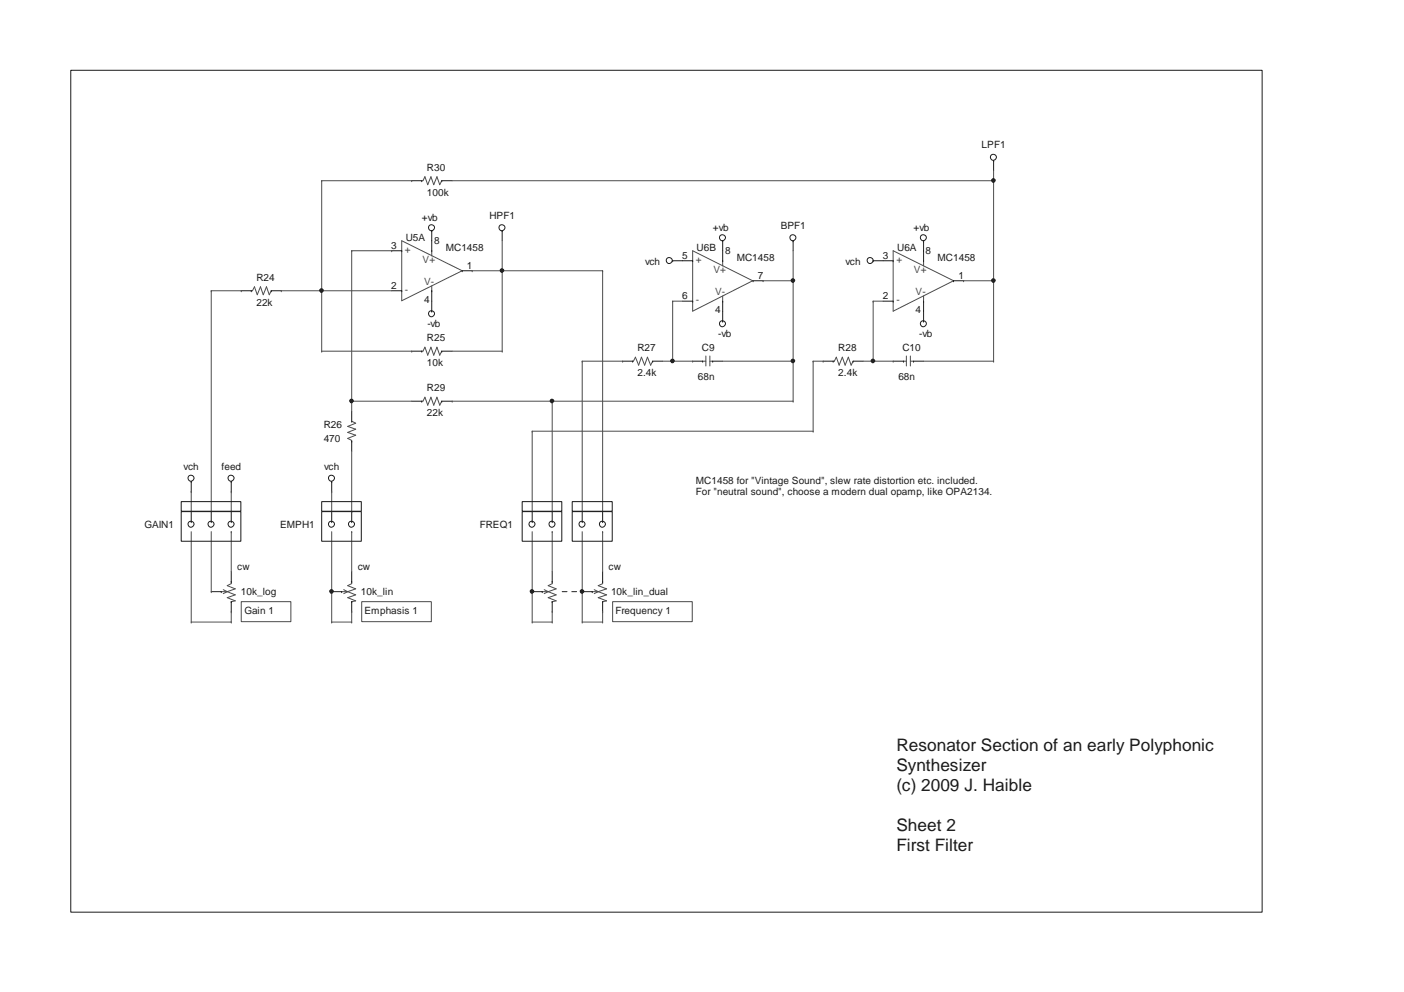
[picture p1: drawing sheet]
<svg xmlns="http://www.w3.org/2000/svg" width="297mm" height="210mm" viewBox="0 0 297 210" stroke-linecap="round" stroke-linejoin="round" font-family="sans-serif">
<g fill="none" stroke="#1b1b1b" stroke-width=".21">
<path d="M15 14.9h252v178.1h-252zM87.1 38.2h2.1M89.2 38.2h.1M93.5 38.2h.1M93.5 38.2h2.2M82.9 53.1h2.1M85 53.1h.1M91.3 53.1h.1M91.3 50.9v2.2M97.8 57.3h.1M97.8 57.3h2.1M144.4 55.2h2.1"/>
<path d="M146.5 55.2h.1M152.9 55.2h.1M152.9 53.1v2.1M159.3 59.4h.1M159.3 59.4h2.1M186.8 55.2h2.2M189 55.2h.1M195.4 55.2h.1M195.4 53.1v2.1M201.7 59.4h.1M201.7 59.4h2.2M51 61.5h2.2"/>
<path d="M53.2 61.5h.1M57.4 61.5h.1M57.4 61.5h2.1M82.9 61.5h2.1M85 61.5h.1M87.1 74.3h2.1M89.2 74.3h.1M91.3 61.5h.1M91.3 61.5v2.2M93.5 74.3h.1M93.5 74.3h2.2M131.7 76.4h2.1"/>
<path d="M133.8 76.4h.1M138.1 76.4h.1M138.1 76.4h2.1M144.4 63.7h2.1M146.5 63.7h.1M146.5 76.4h2.2M148.7 76.4h.1M150.8 76.4h.1M150.8 76.4h2.1M152.9 63.7h.1M152.9 63.7v2.1M174.1 76.4h2.2"/>
<path d="M176.3 76.4h.1M180.5 76.4h.1M180.5 76.4h2.1M186.8 63.7h2.2M189 63.7h.1M189 76.4h2.2M191.2 76.4h.1M193.3 76.4h.1M193.3 76.4h2.1M195.4 63.7h.1M195.4 63.7v2.1M74.4 89.1h.1"/>
<path d="M74.4 93.4h.1M74.4 87v2.1M74.4 93.4v2.1M87.1 84.9h2.1M89.2 84.9h.1M93.5 84.9h.1M93.5 84.9h2.2M44.7 125.2h2.1M46.8 125.2h.1M48.9 127.3h.1M48.9 123.1h.1M48.9 121v2.1"/>
<path d="M48.9 127.3v2.1M70.2 125.2h2.1M72.3 125.2h.1M74.4 127.3h.1M74.4 123.1h.1M74.4 121v2.1M74.4 127.3v2.1M112.6 125.2h2.1M114.7 125.2h.1M116.8 127.3h.1M116.8 123.1h.1M116.8 121v2.1"/>
<path d="M116.8 127.3v2.1M123.2 125.2h2.1M125.3 125.2h.1M127.5 127.3h.1M127.5 123.1h.1M127.5 121v2.1M127.5 127.3v2.1"/>
<circle cx="40.4" cy="110.9" r=".64"/>
</g>
<g fill="none" stroke="#4b4b4b" stroke-width=".21">
<path d="M89.2 38.2h.3l.4-.8 .6 1.7 .7-1.7 .6 1.7 .6-1.7 .6 1.7 .5-.9M85 50.9l12.8 6.4-12.8 6.3zM91.3 53.1v1.1M146.5 53.1l12.7 6.3-12.7 6.4zM152.9 55.2v1.1M189 53.1l12.7 6.3-12.7 6.4zM195.4 55.2v1.1M53.2 61.5h.2l.4-.8 .6 1.7 .7-1.7 .6 1.7 .7-1.7 .6 1.7 .4-.9M89.2 74.3h.3l.4-.8 .6 1.7 .7-1.7 .6 1.7 .6-1.7 .6 1.7 .5-.9M91.3 60.5v1M133.8 76.4h.2l.4-.8 .7 1.7 .6-1.7 .7 1.7 .6-1.7 .7 1.7 .4-.9M148.7 76.4h.6"/>
<path d="M149.3 75.3v2.1M150.2 76.4h.6M150.2 75.3v2.1M152.9 62.6v1M176.3 76.4h.2l.4-.8 .6 1.7 .7-1.7 .6 1.7 .7-1.7 .6 1.7 .4-.9M191.1 76.4h.7M191.8 75.3v2.1M192.6 76.4h.7M192.6 75.3v2.1M195.4 62.6v1M74.4 89.1l.9 .4-1.7 .7 1.7 .6-1.7 .7 1.7 .6-1.7 .7 .8 .4v.2M89.2 84.9h.3l.4-.9 .6 1.7 .7-1.7 .6 1.7 .6-1.7 .6 1.7 .5-.8"/>
<path d="M46.8 125.2h1.3M47.2 124.8l.9 .4M48.1 125.2l1.7 .7-1.7 .6 1.7 .6-.9 .2M48.1 125.2l-.9 .4M48.9 123.1v.4l-.8 .4 1.7 .7-1.7 .6M72.3 125.2h1.3M72.7 124.8l.9 .4M73.6 125.2l1.7 .7-1.7 .6 1.7 .6-.9 .2M73.6 125.2l-.9 .4M74.4 123.1v.4l-.8 .4 1.7 .7-1.7 .6M114.7 125.2h1.3M115.1 124.8l.9 .4"/>
<path d="M116 125.2l1.7 .7-1.7 .6 1.7 .6-.9 .2M116 125.2l-.9 .4M116.8 123.1v.4l-.8 .4 1.7 .7-1.7 .6M125.3 125.2h1.3M125.7 124.8l.9 .4M126.6 125.2l1.7 .7-1.7 .6 1.7 .6-.8 .2M126.6 125.2l-.9 .4M127.5 123.1v.4l-.9 .4 1.7 .7-1.7 .6"/>
</g>
<path d="M40.5 110.4v.1z" fill="#1b1b1b"/>
<g fill="none" stroke="#1b1b1b" stroke-width=".21">
<path d="M40.5 110.4h.1M40.5 108.3v2.1"/>
<circle cx="40.4" cy="101.2" r=".64"/>
</g>
<path d="M40.5 101.9v.1z" fill="#1b1b1b"/>
<g fill="none" stroke="#1b1b1b" stroke-width=".21">
<path d="M40.5 101.9h.1M40.5 101.9v2.1"/>
<circle cx="48.9" cy="110.9" r=".64"/>
</g>
<path d="M48.9 110.4l.1 .1z" fill="#1b1b1b"/>
<g fill="none" stroke="#1b1b1b" stroke-width=".21">
<path d="M48.9 110.4h.1M48.9 108.3v2.1"/>
<circle cx="48.9" cy="101.2" r=".64"/>
</g>
<path d="M48.9 101.9l.1 .1z" fill="#1b1b1b"/>
<g fill="none" stroke="#1b1b1b" stroke-width=".21">
<path d="M48.9 101.9h.1M48.9 101.9v2.1"/>
<circle cx="70.1" cy="110.9" r=".64"/>
</g>
<path d="M70.2 110.4l.1 .1z" fill="#1b1b1b"/>
<g fill="none" stroke="#1b1b1b" stroke-width=".21">
<path d="M70.2 110.4h.1M70.2 108.3v2.1"/>
<circle cx="70.1" cy="101.2" r=".64"/>
</g>
<path d="M70.2 101.9l.1 .1z" fill="#1b1b1b"/>
<g fill="none" stroke="#1b1b1b" stroke-width=".21">
<path d="M70.2 101.9h.1M70.2 101.9v2.1"/>
<circle cx="91.3" cy="48.2" r=".64"/>
</g>
<path d="M91.3 48.8l.1 .1z" fill="#1b1b1b"/>
<g fill="none" stroke="#1b1b1b" stroke-width=".21">
<path d="M91.3 48.8h.1M91.3 48.8v2.1"/>
<circle cx="91.3" cy="66.4" r=".64"/>
</g>
<path d="M91.3 65.8l.1 .1z" fill="#1b1b1b"/>
<g fill="none" stroke="#1b1b1b" stroke-width=".21">
<path d="M91.3 65.8h.1M91.3 63.7v2.1"/>
<circle cx="44.6" cy="110.9" r=".64"/>
</g>
<path d="M44.7 110.4l.1 .1z" fill="#1b1b1b"/>
<g fill="none" stroke="#1b1b1b" stroke-width=".21">
<path d="M44.7 110.4h.1M44.7 108.3v2.1"/>
<circle cx="74.4" cy="110.9" r=".64"/>
</g>
<path d="M74.4 110.4l.1 .1z" fill="#1b1b1b"/>
<g fill="none" stroke="#1b1b1b" stroke-width=".21">
<path d="M74.4 110.4h.1M74.4 108.3v2.1"/>
<circle cx="127.4" cy="110.9" r=".64"/>
</g>
<path d="M127.5 110.4l.1 .1z" fill="#1b1b1b"/>
<g fill="none" stroke="#1b1b1b" stroke-width=".21">
<path d="M127.5 110.4h.1M127.5 108.3v2.1"/>
<circle cx="123.1" cy="110.9" r=".64"/>
</g>
<path d="M123.2 110.4l.1 .1z" fill="#1b1b1b"/>
<g fill="none" stroke="#1b1b1b" stroke-width=".21">
<path d="M123.2 110.4h.1M123.2 108.3v2.1"/>
<circle cx="152.8" cy="50.3" r=".64"/>
</g>
<path d="M152.9 50.9l.1 .1z" fill="#1b1b1b"/>
<g fill="none" stroke="#1b1b1b" stroke-width=".21">
<path d="M152.9 50.9h.1M152.9 50.9v2.2"/>
<circle cx="152.8" cy="68.5" r=".64"/>
</g>
<path d="M152.9 68h.1z" fill="#1b1b1b"/>
<g fill="none" stroke="#1b1b1b" stroke-width=".21">
<path d="M152.9 68h.1M152.9 65.8v2.2"/>
<circle cx="141.6" cy="55.1" r=".64"/>
</g>
<path d="M142.3 55.2l.1 .1z" fill="#1b1b1b"/>
<g fill="none" stroke="#1b1b1b" stroke-width=".21">
<path d="M142.3 55.2h.1M142.3 55.2h2.1"/>
<circle cx="116.8" cy="110.9" r=".64"/>
</g>
<path d="M116.8 110.4l.1 .1z" fill="#1b1b1b"/>
<g fill="none" stroke="#1b1b1b" stroke-width=".21">
<path d="M116.8 110.4h.1M116.8 108.3v2.1"/>
<circle cx="195.4" cy="50.3" r=".64"/>
</g>
<path d="M195.4 50.9l.1 .1z" fill="#1b1b1b"/>
<g fill="none" stroke="#1b1b1b" stroke-width=".21">
<path d="M195.4 50.9h.1M195.4 50.9v2.2"/>
<circle cx="195.4" cy="68.5" r=".64"/>
</g>
<path d="M195.4 68h.1z" fill="#1b1b1b"/>
<g fill="none" stroke="#1b1b1b" stroke-width=".21">
<path d="M195.4 68h.1M195.4 65.8v2.2"/>
<circle cx="184.1" cy="55.1" r=".64"/>
</g>
<path d="M184.7 55.2l.1 .1z" fill="#1b1b1b"/>
<g fill="none" stroke="#1b1b1b" stroke-width=".21">
<path d="M184.7 55.2h.1M184.7 55.2h2.1"/>
<circle cx="106.2" cy="48.2" r=".64"/>
</g>
<path d="M106.2 48.8l.1 .1z" fill="#1b1b1b"/>
<g fill="none" stroke="#1b1b1b" stroke-width=".21">
<path d="M106.2 48.8h.1M106.2 48.8v2.1"/>
<circle cx="167.8" cy="50.3" r=".64"/>
</g>
<path d="M167.8 50.9l.1 .1z" fill="#1b1b1b"/>
<g fill="none" stroke="#1b1b1b" stroke-width=".21">
<path d="M167.8 50.9h.1M167.8 50.9v2.2"/>
<circle cx="210.2" cy="33.3" r=".64"/>
</g>
<path d="M210.2 34l.1 .1z" fill="#1b1b1b"/>
<g fill="none" stroke="#1b1b1b" stroke-width=".21">
<path d="M210.2 34h.1M210.2 34v2.1"/>
<circle cx="112.5" cy="110.9" r=".64"/>
</g>
<path d="M112.6 110.4l.1 .1z" fill="#1b1b1b"/>
<path d="M112.6 110.4h.1M112.6 108.3v2.1" fill="none" stroke="#1b1b1b" stroke-width=".21"/>
<g fill="none" stroke="#4b4b4b" stroke-width=".21">
<path d="M68.1 38.2h.1M68.1 38.2v36.1M68.1 38.2h19M87.1 38.2h.1M95.7 38.2h114.5M210.2 38.2h.1M210.2 36.1v40.3M74.4 53.1h.1M74.4 53.1v33.9M74.4 53.1h8.5M82.9 53.1h.1M99.9 57.3h.1"/>
<path d="M99.9 57.3h27.6M106.2 57.3h.1M106.2 50.9v23.4M127.5 57.3h.1M127.5 57.3v51M161.4 59.4h.1M161.4 59.4h6.4M167.8 59.4h.1M167.8 53.1v31.8M203.9 59.4h.1M203.9 59.4h6.3M210.2 59.4h.1"/>
<path d="M44.7 61.5h.1M44.7 61.5v46.8M44.7 61.5h6.3M51 61.5h.1M59.5 61.5h.1M59.5 61.5h23.4M68.1 61.5h.1M68.1 74.3h.1M68.1 74.3h19M87.1 74.3h.1M95.7 74.3h10.5M106.2 74.3h.1"/>
<path d="M123.2 76.4h.1M123.2 76.4v31.9M123.2 76.4h8.5M131.7 76.4h.1M140.2 76.4h6.3M142.3 76.4h.1M142.3 63.7h.1M142.3 63.7v12.7M142.3 63.7h2.1M146.5 76.4h.1M152.9 76.4h14.9M167.8 76.4h.1"/>
<path d="M172 76.4h.1M172 76.4h2.1M172 76.4v14.8M174.1 76.4h.1M182.6 76.4h6.4M184.7 76.4h.1M184.7 63.7h.1M184.7 63.7h2.1M184.7 63.7v12.7M189 76.4h.1M195.4 76.4h14.8M210.2 76.4h.1"/>
<path d="M74.4 84.9h.1M74.4 95.5v12.8M74.4 84.9h12.7M95.7 84.9h.1M95.7 84.9h72.1M112.6 91.2h.1M112.6 91.2v17.1M112.6 91.2h59.4M116.8 84.9h.1M116.8 84.9v23.4M167.8 84.9h.1M172 91.2h.1"/>
<path d="M40.5 104h.1M40.5 104v4.3M40.5 112.5v19.1M44.7 112.5v12.7M48.9 104h.1M48.9 112.5h.1M48.9 104v4.3M48.9 112.5v8.5M70.2 104h.1M70.2 104v4.3M70.2 112.5v19.1M74.4 112.5h.1"/>
<path d="M74.4 108.3h.1M74.4 112.5v8.5M112.6 112.5v19.1M116.8 112.5h.1M116.8 112.5v8.5M123.2 112.5v19.1M127.5 112.5h.1M127.5 112.5v8.5M40.5 131.6h.1M40.5 131.6h8.4M44.7 125.2h.1M48.9 129.4h.1"/>
<path d="M48.9 131.6h.1M48.9 129.4v2.2M70.2 131.6h.1M70.2 125.2h.1M70.2 131.6h4.2M74.4 131.6h.1M74.4 129.4h.1M74.4 129.4v2.2M112.6 125.2h.1M112.6 131.6h.1M112.6 131.6h4.2M116.8 129.4h.1"/>
<path d="M116.8 131.6h.1M116.8 129.4v2.2M123.2 125.2h.1M123.2 131.6h.1M123.2 131.6h4.3M127.5 129.4h.1M127.5 131.6h.1M127.5 129.4v2.2"/>
</g>
<circle cx="70.1" cy="125.1" r=".38" fill="#1b1b1b"/>
<circle cx="70.1" cy="125.1" r=".38" fill="none" stroke="#1b1b1b" stroke-width=".21"/>
<circle cx="112.6" cy="125.1" r=".38" fill="#1b1b1b"/>
<circle cx="112.6" cy="125.1" r=".38" fill="none" stroke="#1b1b1b" stroke-width=".21"/>
<circle cx="123.1" cy="125.1" r=".38" fill="#1b1b1b"/>
<circle cx="123.1" cy="125.1" r=".38" fill="none" stroke="#1b1b1b" stroke-width=".21"/>
<circle cx="142.3" cy="76.4" r=".38" fill="#1b1b1b"/>
<circle cx="142.3" cy="76.4" r=".38" fill="none" stroke="#1b1b1b" stroke-width=".21"/>
<circle cx="74.4" cy="84.8" r=".38" fill="#1b1b1b"/>
<circle cx="74.4" cy="84.8" r=".38" fill="none" stroke="#1b1b1b" stroke-width=".21"/>
<circle cx="116.8" cy="84.8" r=".38" fill="#1b1b1b"/>
<circle cx="116.8" cy="84.8" r=".38" fill="none" stroke="#1b1b1b" stroke-width=".21"/>
<circle cx="184.7" cy="76.4" r=".38" fill="#1b1b1b"/>
<circle cx="184.7" cy="76.4" r=".38" fill="none" stroke="#1b1b1b" stroke-width=".21"/>
<circle cx="167.8" cy="76.4" r=".38" fill="#1b1b1b"/>
<circle cx="167.8" cy="76.4" r=".38" fill="none" stroke="#1b1b1b" stroke-width=".21"/>
<circle cx="68" cy="61.5" r=".38" fill="#1b1b1b"/>
<circle cx="68" cy="61.5" r=".38" fill="none" stroke="#1b1b1b" stroke-width=".21"/>
<circle cx="106.2" cy="57.2" r=".38" fill="#1b1b1b"/>
<circle cx="106.2" cy="57.2" r=".38" fill="none" stroke="#1b1b1b" stroke-width=".21"/>
<circle cx="210.2" cy="59.4" r=".38" fill="#1b1b1b"/>
<circle cx="210.2" cy="59.4" r=".38" fill="none" stroke="#1b1b1b" stroke-width=".21"/>
<circle cx="167.8" cy="59.4" r=".38" fill="#1b1b1b"/>
<circle cx="167.8" cy="59.4" r=".38" fill="none" stroke="#1b1b1b" stroke-width=".21"/>
<circle cx="210.2" cy="38.2" r=".38" fill="#1b1b1b"/>
<g fill="none" stroke="#1b1b1b" stroke-width=".21">
<path d="M38.3 108.3h12.7v6.2h-12.7zM38.3 106.1h12.7v2.1h-12.7zM68.1 108.3h8.3v6.2h-8.3zM68.1 106.1h8.3v2.1h-8.3zM110.5 108.3h8.4v6.2h-8.4zM110.5 106.1h8.4v2.1h-8.4zM121.1 108.3h8.4v6.2h-8.4zM121.1 106.1h8.4v2.1h-8.4z"/>
<circle cx="210.2" cy="38.2" r=".38"/>
</g>
<path d="M51 127.3h10.5v4.2h-10.5zM76.5 127.3h14.8v4.2h-14.8zM129.6 127.3h16.9v4.2h-16.9z" fill="none" stroke="#4b4b4b" stroke-width=".21"/>
<path d="M118.9 125.2h4.3" fill="none" stroke="#1b1b1b" stroke-width=".21" stroke-dasharray="1 1 1 1 1 1 1 1"/>
<g font-size="3.6" fill="#1b1b1b">
<text x="189.6" y="158.9">Resonator Section of an early Polyphonic</text>
<text x="189.6" y="163.1">Synthesizer</text>
<text x="189.6" y="167.4">(c) 2009 J. Haible</text>
<text x="189.6" y="175.8">Sheet 2</text>
<text x="189.6" y="180.1">First Filter</text>
</g>
<g font-size="2.1" fill="#1b1b1b">
<text x="207.7" y="31.4">LPF1</text>
<text x="90.3" y="36.1">R30</text>
<text x="90.3" y="41.4">100k</text>
<text x="89.2" y="46.7">+vb</text>
<text x="103.5" y="46.3">HPF1</text>
<text x="82.8" y="52.6">3</text>
<text x="85.8" y="50.9">U5A</text>
<text x="91.8" y="51.6">8</text>
<text x="94.3" y="53.1">MC1458</text>
<text x="147.4" y="53.1">U6B</text>
<text x="150.8" y="48.8">+vb</text>
<text x="153.4" y="53.7">8</text>
<text x="165.2" y="48.4">BPF1</text>
<text x="189.8" y="53.1">U6A</text>
<text x="193.3" y="48.8">+vb</text>
<text x="195.8" y="53.7">8</text>
<text x="54.3" y="59.4">R24</text>
<text x="98.8" y="56.9">1</text>
<text x="136.5" y="56">vch</text>
<text x="144.3" y="54.8">5</text>
<text x="155.9" y="55.2">MC1458</text>
<text x="160.3" y="59">7</text>
<text x="178.9" y="56">vch</text>
<text x="186.8" y="54.8">3</text>
<text x="198.4" y="55.2">MC1458</text>
<text x="202.8" y="59">1</text>
<text x="54.3" y="64.7">22k</text>
<text x="82.8" y="61.1">2</text>
<text x="89.7" y="64.1">4</text>
<text x="144.3" y="63.2">6</text>
<text x="186.8" y="63.2">2</text>
<text x="90.4" y="69.2">-vb</text>
<text x="151.3" y="66.3">4</text>
<text x="152" y="71.3">-vb</text>
<text x="193.7" y="66.3">4</text>
<text x="194.5" y="71.3">-vb</text>
<text x="90.3" y="72.2">R25</text>
<text x="90.3" y="77.4">10k</text>
<text x="134.9" y="74.3">R27</text>
<text x="148.5" y="74.3">C9</text>
<text x="177.4" y="74.3">R28</text>
<text x="190.9" y="74.3">C10</text>
<text x="90.3" y="82.8">R29</text>
<text x="134.9" y="79.6">2.4k</text>
<text x="147.6" y="80.4">68n</text>
<text x="177.4" y="79.6">2.4k</text>
<text x="190.1" y="80.4">68n</text>
<text x="90.3" y="88.1">22k</text>
<text x="68.5" y="90.6">R26</text>
<text x="68.5" y="93.6">470</text>
<text x="38.8" y="99.4">vch</text>
<text x="46.9" y="99.4">feed</text>
<text x="68.6" y="99.4">vch</text>
<text x="147.2" y="102.3">MC1458 for &quot;Vintage Sound&quot;, slew rate distortion etc. included.</text>
<text x="147.2" y="104.7">For &quot;neutral sound&quot;, choose a modern dual opamp, like OPA2134.</text>
<text x="30.6" y="111.6">GAIN1</text>
<text x="59.3" y="111.6">EMPH1</text>
<text x="101.5" y="111.6">FREQ1</text>
<text x="50.2" y="120.5">cw</text>
<text x="51" y="125.9">10k_log</text>
<text x="75.7" y="120.5">cw</text>
<text x="76.4" y="125.9">10k_lin</text>
<text x="128.8" y="120.5">cw</text>
<text x="129.3" y="125.9">10k_lin_dual</text>
<text x="51.7" y="129.9">Gain 1</text>
<text x="77.1" y="129.9">Emphasis 1</text>
<text x="130.2" y="129.9">Frequency 1</text>
</g>
<g font-size="2.1" fill="#4b4b4b">
<text x="85.7" y="53.5">+</text>
<text x="89.4" y="55.6">V+</text>
<text x="147.2" y="55.6">+</text>
<text x="150.9" y="57.7">V+</text>
<text x="189.6" y="55.6">+</text>
<text x="193.4" y="57.7">V+</text>
<text x="85.7" y="61.9">-</text>
<text x="89.7" y="60.3">V-</text>
<text x="147.2" y="64.1">-</text>
<text x="151.3" y="62.4">V-</text>
<text x="189.6" y="64.1">-</text>
<text x="193.7" y="62.4">V-</text>
</g>
</svg>
